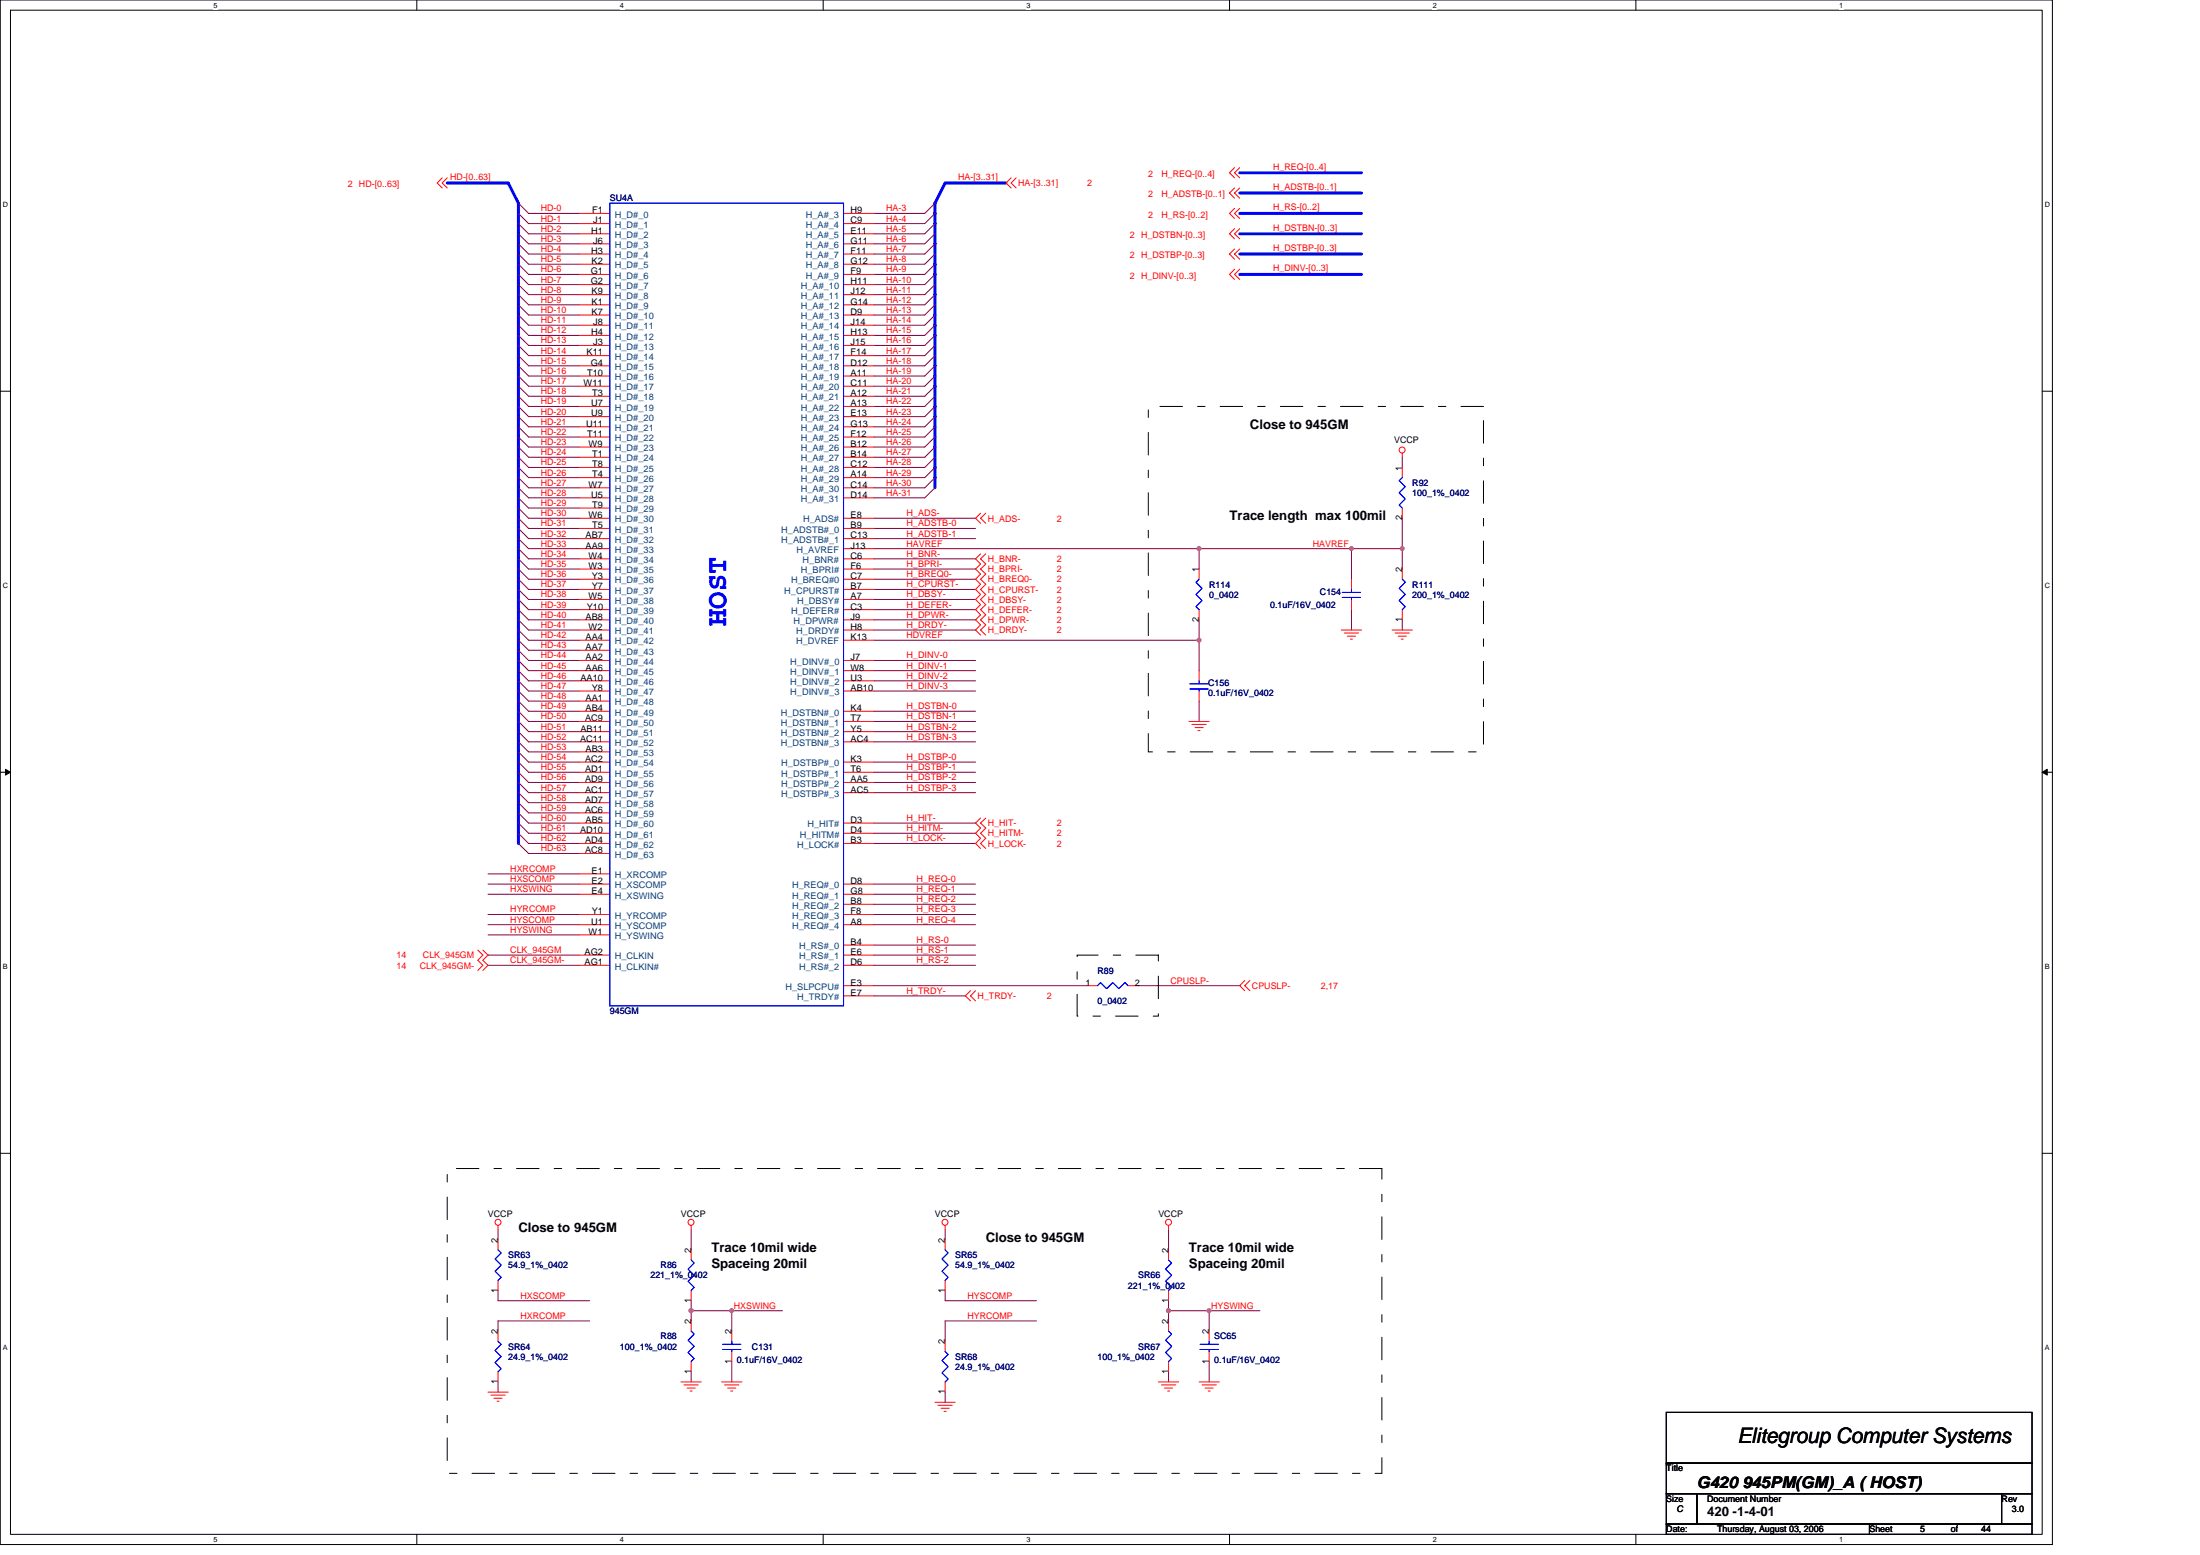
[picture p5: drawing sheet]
<svg xmlns="http://www.w3.org/2000/svg" width="297mm" height="210mm" viewBox="0 0 297 210" stroke-linecap="round" stroke-linejoin="round" font-family="sans-serif">
<path d="M0 0h277.1v208.5h-277.1zM1.4 1.4h274.3v205.7h-274.3z" fill="none" stroke="#000" stroke-width=".14"/>
<g fill="#fff">
<path d="M28.8 .1h.6v1.1h-.6z"/>
<path d="M28.8 207.3h.6v1.1h-.6z"/>
</g>
<path d="M56.3 0v1.4M56.3 207.1v1.4" fill="none" stroke="#000" stroke-width=".14"/>
<g fill="#fff">
<path d="M83.7 .1h.6v1.1h-.6z"/>
<path d="M83.7 207.3h.6v1.1h-.6z"/>
</g>
<path d="M111.1 0v1.4M111.1 207.1v1.4" fill="none" stroke="#000" stroke-width=".14"/>
<g fill="#fff">
<path d="M138.6 .1h.5v1.1h-.5z"/>
<path d="M138.6 207.3h.5v1.1h-.5z"/>
</g>
<path d="M166 0v1.4M166 207.1v1.4" fill="none" stroke="#000" stroke-width=".14"/>
<g fill="#fff">
<path d="M193.4 .1h.6v1.1h-.6z"/>
<path d="M193.4 207.3h.6v1.1h-.6z"/>
</g>
<path d="M220.9 0v1.4M220.9 207.1v1.4" fill="none" stroke="#000" stroke-width=".14"/>
<g fill="#fff">
<path d="M248.3 .1h.6v1.1h-.6z"/>
<path d="M248.3 207.3h.6v1.1h-.6z"/>
<path d="M.4 27.1h.7v1.1h-.7z"/>
<path d="M276.1 27.1h.7v1.1h-.7z"/>
<path d="M.4 78.5h.7v1.1h-.7z"/>
<path d="M276.1 78.5h.7v1.1h-.7z"/>
</g>
<path d="M0 52.8h1.4M275.7 52.8h1.4" fill="none" stroke="#000" stroke-width=".14"/>
<g fill="#fff">
<path d="M.4 130h.7v1.1h-.7z"/>
<path d="M276.1 130h.7v1.1h-.7z"/>
</g>
<path d="M0 104.2h1.4M275.7 104.2h1.4" fill="none" stroke="#000" stroke-width=".14"/>
<path d="M.7 103.8l.7 .4-.7 .4zM275.7 104.2l.7-.4v.8z" fill="#000" stroke="#000" stroke-width=".14"/>
<g fill="#fff">
<path d="M.4 181.4h.7v1.1h-.7z"/>
<path d="M276.1 181.4h.7v1.1h-.7z"/>
</g>
<path d="M0 155.7h1.4M275.7 155.7h1.4M225 190.6h49.4v6.9h-49.4zM225 197.5h49.4v4.1h-49.4zM225 205.7h27.4v1.4h-27.4zM225 201.6h4.1v4.1h-4.1zM229.1 201.6h41.2v4.1h-41.2zM252.4 205.7h22v1.4h-22zM270.3 201.6h4.1v4.1h-4.1z" fill="none" stroke="#000" stroke-width=".14"/>
<g fill="none" stroke="#800040" stroke-width=".14">
<path d="M70 32.9l1.4 1.4h6.8M70 27.4l1.4 1.4h6.8M70 39.8l1.4 1.3h6.8M70 34.3l1.4 1.4h6.8M70 35.7l1.4 1.3h6.8M70 30.2l1.4 1.4h6.8M70 28.8l1.4 1.4h6.8M70 38.4l1.4 1.4h6.8M70 31.6l1.4 1.3h6.8M70 37l1.4 1.4h6.8M126.2 32.9l-1.3 1.4h-6.9M126.2 27.4l-1.3 1.4h-6.9"/>
<path d="M126.2 39.8l-1.3 1.3h-6.9M126.2 34.3l-1.3 1.4h-6.9M126.2 35.7l-1.3 1.3h-6.9M126.2 30.2l-1.3 1.4h-6.9M126.2 28.8l-1.3 1.4h-6.9M126.2 38.4l-1.3 1.4h-6.9M126.2 31.6l-1.3 1.3h-6.9M126.2 37l-1.3 1.4h-6.9M70 48l1.4 1.4h6.8M70 41.1l1.4 1.4h6.8M70 57.6l1.4 1.4h6.8M70 53.5l1.4 1.4h6.8"/>
<path d="M70 59l1.4 1.3h6.8M70 52.1l1.4 1.4h6.8M70 46.6l1.4 1.4h6.8M70 54.9l1.4 1.3h6.8M70 50.8l1.4 1.3h6.8M70 43.9l1.4 1.4h6.8M70 42.5l1.4 1.4h6.8M70 45.3l1.4 1.3h6.8M70 49.4l1.4 1.4h6.8M70 56.2l1.4 1.4h6.8M126.2 48l-1.3 1.4h-6.9M126.2 41.1l-1.3 1.4h-6.9"/>
<path d="M126.2 57.6l-1.3 1.4h-6.9M126.2 53.5l-1.3 1.4h-6.9M126.2 59l-1.3 1.3h-6.9M126.2 52.1l-1.3 1.4h-6.9M126.2 46.6l-1.3 1.4h-6.9M126.2 54.9l-1.3 1.3h-6.9M126.2 50.8l-1.3 1.3h-6.9M126.2 43.9l-1.3 1.4h-6.9M126.2 42.5l-1.3 1.4h-6.9M126.2 45.3l-1.3 1.3h-6.9M126.2 49.4l-1.3 1.4h-6.9M126.2 56.2l-1.3 1.4h-6.9"/>
<path d="M70 64.5l1.4 1.3h6.8M70 78.2l1.4 1.4h6.8M70 76.8l1.4 1.4h6.8M70 60.3l1.4 1.4h6.8M70 70l1.4 1.3h6.8M70 68.6l1.4 1.4h6.8M70 63.1l1.4 1.4h6.8M70 71.3l1.4 1.4h6.8M70 75.4l1.4 1.4h6.8M70 72.7l1.4 1.4h6.8M70 74.1l1.4 1.3h6.8M70 65.8l1.4 1.4h6.8"/>
<path d="M70 61.7l1.4 1.4h6.8M70 79.6l1.4 1.3h6.8M70 67.2l1.4 1.4h6.8M118 74.1h43.9v2.7M118 79.6h13.7M118 78.2h13.7M118 71.3h13.7M118 70h13.7M118 72.7h13.7M118 76.8h13.7M118 75.4h13.7M126.2 64.5l-1.3 1.3h-6.9"/>
<path d="M126.2 60.3l-1.3 1.4h-6.9M126.2 63.1l-1.3 1.4h-6.9M126.2 65.8l-1.3 1.4h-6.9M126.2 61.7l-1.3 1.4h-6.9M161.9 74.1h27.4M182.5 74.1v4.1M189.3 61.7v1.4M189.3 70v6.8M70 89.2l1.4 1.3h6.8M70 82.3l1.4 1.4h6.8M70 91.9l1.4 1.4h6.8M70 96l1.4 1.4h6.8"/>
<path d="M70 98.8l1.4 1.3h6.8M70 94.6l1.4 1.4h6.8M70 80.9l1.4 1.4h6.8M70 87.8l1.4 1.4h6.8M70 97.4l1.4 1.4h6.8M70 90.5l1.4 1.4h6.8M70 83.7l1.4 1.3h6.8M70 85l1.4 1.4h6.8M70 86.4l1.4 1.4h6.8M70 93.3l1.4 1.3h6.8M118 90.5h13.7M118 83.7h13.7"/>
<path d="M118 93.3h13.7M118 97.4h13.7M118 80.9h13.7M118 96h13.7M118 82.3h13.7M118 89.2h13.7M118 98.8h13.7M118 91.9h13.7M118 85h13.7M118 86.4h43.9M161.9 83.7v6.8M161.9 94.6v2.8"/>
<path d="M182.5 82.3v2.7M189.3 83.7v1.3M65.9 119.3h12.3M65.9 118h12.3M70 104.2l1.4 1.4h6.8M70 111.1l1.4 1.4h6.8M70 102.9l1.4 1.3h6.8M70 109.7l1.4 1.4h6.8M70 101.5l1.4 1.4h6.8M70 112.5l1.4 1.4h6.8M70 105.6l1.4 1.4h6.8M70 107l1.4 1.4h6.8"/>
<path d="M70 108.4l1.4 1.3h6.8M70 113.9l1.4 1.3h6.8M70 100.1l1.4 1.4h6.8M118 119.3h13.7M118 100.1h13.7M118 105.6h13.7M118 112.5h13.7M118 104.2h13.7M118 111.1h13.7M118 102.9h13.7M118 113.9h13.7M118 107h13.7"/>
<path d="M65.9 128.9h12.3M65.9 123.4h12.3M65.9 120.7h12.3M65.9 124.8h12.3M65.9 130.3h12.3M65.9 126.2h12.3M118 133.1h28.8M118 128.9h13.7M118 122.1h13.7M118 123.4h13.7M118 120.7h13.7M118 124.8h13.7"/>
<path d="M118 127.6h13.7M118 130.3h13.7M118 134.4h12.3M153.7 133.1h13.7M67.2 166v1.3M67.2 174.2v1.4h12.4M79.6 178.3h-12.4v1.4M93.3 166v2.7M93.3 175.6v2.7M93.3 176.9h12.4M98.8 176.9v2.8M127.6 174.2v1.4h12.4"/>
<path d="M127.6 166v1.3M140 178.3h-12.4v2.8M157.8 166v2.7M157.8 175.6v2.7M157.8 176.9h12.3M163.3 176.9v2.8M67.2 186.5v1.4M93.3 185.2v1.3M98.8 183.8v2.7M127.6 187.9v1.4M157.8 185.2v1.3M163.3 183.8v2.7"/>
</g>
<g fill="#f0f" stroke="#f0f" stroke-width=".14">
<circle cx="189.3" cy="74" r=".27"/>
<circle cx="93.3" cy="176.9" r=".27"/>
<circle cx="157.8" cy="176.9" r=".27"/>
<circle cx="182.5" cy="74" r=".27"/>
<circle cx="163.2" cy="176.9" r=".27"/>
<circle cx="98.8" cy="176.9" r=".27"/>
<circle cx="161.9" cy="74" r=".27"/>
<circle cx="161.9" cy="86.4" r=".27"/>
</g>
<path d="M60.4 24.7h8.2l1.4 2.7v86.5M135.8 24.7h-8.2l-1.4 2.7v38.4M167.4 23.3h16.4M167.4 26.1h16.4M167.4 28.8h16.4M167.4 31.6h16.4M167.4 34.3h16.4M167.4 37h16.4" fill="none" stroke="#00f" stroke-width=".4"/>
<g fill="none" stroke="#f00" stroke-width=".14">
<path d="M59.7 24l-.7 .7 .7 .7M60.4 24l-.7 .7 .7 .7M78.2 28.8h4.1M78.2 30.2h4.1M78.2 31.6h4.1M78.2 32.9h4.1M78.2 34.3h4.1M78.2 35.7h4.1M78.2 37h4.1M78.2 38.4h4.1M78.2 39.8h4.1M113.9 28.8h4.1"/>
<path d="M113.9 30.2h4.1M113.9 31.6h4.1M113.9 32.9h4.1M113.9 34.3h4.1M113.9 35.7h4.1M113.9 37h4.1M113.9 38.4h4.1M113.9 39.8h4.1M136.5 24l-.7 .7 .7 .7M137.2 24l-.7 .7 .7 .7M166.7 22.6l-.7 .7 .7 .7M166.7 25.4l-.7 .7 .7 .7"/>
<path d="M166.7 28.1l-.7 .7 .7 .7M166.7 30.9l-.7 .7 .7 .6M166.7 33.6l-.7 .7 .7 .7M166.7 36.3l-.7 .7 .7 .7M167.4 22.6l-.7 .7 .7 .7M167.4 25.4l-.7 .7 .7 .7M167.4 28.1l-.7 .7 .7 .7M167.4 30.9l-.7 .7 .7 .6M167.4 33.6l-.7 .7 .7 .7M167.4 36.3l-.7 .7 .7 .7M78.2 41.1h4.1M78.2 42.5h4.1"/>
<path d="M78.2 43.9h4.1M78.2 45.3h4.1M78.2 46.6h4.1M78.2 48h4.1M78.2 49.4h4.1M78.2 50.8h4.1M78.2 52.1h4.1M78.2 53.5h4.1M78.2 54.9h4.1M78.2 56.2h4.1M78.2 57.6h4.1M78.2 59h4.1"/>
<path d="M113.9 41.1h4.1M113.9 42.5h4.1M113.9 43.9h4.1M113.9 45.3h4.1M113.9 46.6h4.1M113.9 48h4.1M113.9 49.4h4.1M113.9 50.8h4.1M113.9 52.1h4.1M113.9 53.5h4.1M113.9 54.9h4.1M113.9 56.2h4.1"/>
<path d="M113.9 57.6h4.1M113.9 59h4.1M78.2 60.3h4.1M78.2 61.7h4.1M78.2 63.1h4.1M78.2 64.5h4.1M78.2 65.8h4.1M78.2 67.2h4.1M78.2 70h4.1M78.2 71.3h4.1M78.2 72.7h4.1M78.2 74.1h4.1"/>
<path d="M78.2 75.4h4.1M78.2 76.8h4.1M78.2 78.2h4.1M78.2 79.6h4.1M78.2 68.6h4.1M113.9 60.3h4.1M113.9 61.7h4.1M113.9 63.1h4.1M113.9 64.5h4.1M113.9 65.8h4.1M113.9 67.2h4.1M113.9 70h4.1"/>
<path d="M113.9 71.3h4.1M113.9 72.7h4.1M113.9 74.1h4.1M113.9 75.4h4.1M113.9 76.8h4.1M113.9 78.2h4.1M113.9 79.6h4.1M132.4 69.3l-.7 .7 .7 .6M132.4 74.8l-.7 .6 .7 .7-.7 .7 .7 .7-.7 .7 .7 .7-.7 .7 .7 .6-.7 .7 .7 .7-.7 .7 .7 .7-.7 .7 .7 .6-.7 .7 .7 .7M133.1 69.3l-.7 .7 .7 .6M133.1 74.8l-.7 .6 .7 .7-.7 .7 .7 .7-.7 .7 .7 .7-.7 .7 .7 .6-.7 .7 .7 .7-.7 .7 .7 .7-.7 .7 .7 .6-.7 .7 .7 .7M161.9 76.8v1.4"/>
<path d="M182.5 78.2v1.4M189.3 61.2v.5M189.3 63.1v1.4M189.3 68.6v1.4M189.3 76.8v1.4M78.2 85h4.1M78.2 97.4h4.1M78.2 80.9h4.1M78.2 82.3h4.1M78.2 83.7h4.1M78.2 86.4h4.1M78.2 87.8h4.1"/>
<path d="M78.2 89.2h4.1M78.2 90.5h4.1M78.2 91.9h4.1M78.2 93.3h4.1M78.2 94.6h4.1M78.2 96h4.1M78.2 98.8h4.1M113.9 85h4.1M113.9 97.4h4.1M113.9 80.9h4.1M113.9 82.3h4.1M113.9 83.7h4.1"/>
<path d="M113.9 86.4h4.1M113.9 89.2h4.1M113.9 90.5h4.1M113.9 91.9h4.1M113.9 93.3h4.1M113.9 96h4.1M113.9 98.8h4.1M160.5 97.4h2.8M160.9 97.8h2M161.4 98.2h1.1M161.8 98.6h.2M161.9 82.3v1.4"/>
<path d="M161.9 90.5v1.4M161.9 93.3v1.3M181.1 85h2.7M181.5 85.4h1.9M181.9 85.9h1.1M182.3 86.3h.3M182.5 80.9v1.4M188 85h2.7M188.4 85.4h1.9M188.8 85.9h1.1M189.2 86.3h.3M189.3 82.3v1.4"/>
<path d="M78.2 118h4.1M78.2 119.3h4.1M78.2 100.1h4.1M78.2 101.5h4.1M78.2 102.9h4.1M78.2 104.2h4.1M78.2 105.6h4.1M78.2 107h4.1M78.2 108.4h4.1M78.2 109.7h4.1M78.2 111.1h4.1M78.2 112.5h4.1"/>
<path d="M78.2 113.9h4.1M78.2 115.2h4.1M113.9 119.3h4.1M113.9 100.1h4.1M113.9 102.9h4.1M113.9 104.2h4.1M113.9 105.6h4.1M113.9 107h4.1M113.9 111.1h4.1M113.9 112.5h4.1M113.9 113.9h4.1M132.4 110.4l-.7 .7 .7 .7-.7 .7 .7 .7-.7 .7 .7 .6"/>
<path d="M133.1 110.4l-.7 .7 .7 .7-.7 .7 .7 .7-.7 .7 .7 .6M64.5 128.2l.7 .7-.7 .7 .7 .7-.7 .7M65.2 128.2l.7 .7-.7 .7 .7 .7-.7 .7M78.2 130.3h4.1M78.2 128.9h4.1M78.2 120.7h4.1M78.2 123.4h4.1M78.2 124.8h4.1M78.2 126.2h4.1M113.9 130.3h4.1M113.9 128.9h4.1M113.9 120.7h4.1"/>
<path d="M113.9 123.4h4.1M113.9 124.8h4.1M113.9 122.1h4.1M113.9 127.6h4.1M113.9 133.1h4.1M113.9 134.4h4.1M131 133.7l-.7 .7 .7 .7M131.7 133.7l-.7 .7 .7 .7M146.8 133.1h1.4M152.3 133.1h1.4M168.1 132.4l-.7 .7 .7 .6M168.8 132.4l-.7 .7 .7 .6"/>
<path d="M67.2 165.4v.6M67.2 167.3v1.4M67.2 172.8v1.4M67.2 179.7v1.4M93.3 165.4v.6M93.3 168.7v1.4M93.3 174.2v1.4M93.3 178.3v1.4M98.8 179.7v1.4M127.6 165.4v.6M127.6 167.3v1.4M127.6 172.8v1.4"/>
<path d="M157.8 165.4v.6M157.8 168.7v1.4M157.8 174.2v1.4M157.8 178.3v1.4M163.3 179.7v1.4M65.9 187.9h2.7M66.3 188.3h1.9M66.7 188.7h1.1M67.1 189.1h.3M67.2 185.2v1.3M91.9 186.5h2.8M92.3 186.9h2"/>
<path d="M92.8 187.4h1.1M93.2 187.8h.2M93.3 183.8v1.4M97.4 186.5h2.8M97.8 186.9h2M98.3 187.4h1.1M98.7 187.8h.2M98.8 182.4v1.4M126.2 189.3h2.8M126.6 189.7h2M127.1 190.1h1.1M127.5 190.5h.2"/>
<path d="M127.6 181.1v1.3M127.6 186.5v1.4M156.4 186.5h2.7M156.8 186.9h1.9M157.2 187.4h1.1M157.6 187.8h.3M157.8 183.8v1.4M161.9 186.5h2.7M162.3 186.9h1.9M162.7 187.4h1.1M163.1 187.8h.3M163.3 182.4v1.4"/>
<circle cx="189.3" cy="60.7" r=".4"/>
<circle cx="67.2" cy="165" r=".4"/>
<circle cx="93.3" cy="165" r=".4"/>
<circle cx="127.6" cy="165" r=".4"/>
<circle cx="157.8" cy="165" r=".4"/>
</g>
<path d="M155 54.9h45.3v46.6h-45.3zM145.4 128.9h11v8.3h-11zM60.4 157.7h126.2v41.2h-126.2z" fill="none" stroke="#000" stroke-width=".14" stroke-dasharray="3 2 1 2"/>
<g fill="none" stroke="#00f" stroke-width=".14">
<path d="M82.3 27.4h31.6v108.4h-31.6zM161.9 78.2l-.4 .4 .8 .8-.8 .8 .8 .9-.8 .8 .4 .4M181.2 80h2.5M182.5 79.6v.4M189.3 64.5l-.4 .4 .8 .8-.8 .8 .8 .9-.8 .8 .4 .4M189.3 78.2l.4 .4-.8 .8 .8 .8-.8 .9 .8 .8-.4 .4M160.7 92.3h2.4M160.7 93h2.4M161.9 91.9v.4M161.9 93v.3M181.2 80.6h2.5M182.5 80.6v.3"/>
<path d="M148.2 133.1l.4-.5 .8 .9 .8-.9 .9 .9 .8-.9 .4 .5M67.2 168.7l.5 .4-.9 .8 .9 .9-.9 .8 .9 .8-.5 .4M93.3 170.1l.4 .4-.8 .8 .8 .8-.8 .9 .8 .8-.4 .4M93.3 179.7l.4 .4-.8 .8 .8 .8-.8 .9 .8 .8-.4 .4M127.6 168.7l.4 .4-.8 .8 .8 .9-.8 .8 .8 .8-.4 .4M157.8 170.1l.4 .4-.8 .8 .8 .8-.8 .9 .8 .8-.4 .4M157.8 179.7l.4 .4-.8 .8 .8 .8-.8 .9 .8 .8-.4 .4M67.2 181.1l.5 .4-.9 .8 .9 .8-.9 .8 .9 .9-.5 .4M97.6 181.5h2.4M97.6 182.2h2.4M98.8 181.1v.4M98.8 182.2v.2"/>
<path d="M127.6 182.4l.4 .4-.8 .9 .8 .8-.8 .8 .8 .8-.4 .4M162 181.5h2.5M162 182.2h2.5M163.3 181.1v.4M163.3 182.2v.2"/>
</g>
<text font-size="4" fill="#00f" x="98" y="84.5" transform="rotate(-90 98 84.5)">HOST</text>
<text font-size="2.9" x="234.6" y="194.7">Elitegroup Computer Systems</text>
<text font-size="2.2" x="229.1" y="200.9">G420 945PM(GM)_A ( HOST)</text>
<g font-size="1.8">
<text x="168.8" y="57.9">Close to 945GM</text>
<text x="166" y="70.2">Trace length max 100mil</text>
<text x="70" y="166.2">Close to 945GM</text>
<text x="133.1" y="167.6">Close to 945GM</text>
<text x="96.1" y="169">Trace 10mil wide</text>
<text x="96.1" y="171.1">Spaceing 20mil</text>
<text x="160.5" y="169">Trace 10mil wide</text>
<text x="160.5" y="171.1">Spaceing 20mil</text>
<text x="230.5" y="204.7">420 -1-4-01</text>
</g>
<g font-size="1.2" fill="#f00">
<text x="155" y="23.9">2</text>
<text x="156.8" y="23.9">H_REQ-[0..4]</text>
<text x="171.9" y="22.9">H_REQ-[0..4]</text>
<text x="46.9" y="25.3">2 HD-[0..63]</text>
<text x="60.8" y="24.3">HD-[0..63]</text>
<text x="73" y="28.5">HD-0</text>
<text x="73" y="29.9">HD-1</text>
<text x="119.7" y="28.5">HA-3</text>
<text x="119.7" y="29.9">HA-4</text>
<text x="129.4" y="24.3">HA-[3..31]</text>
<text x="137.5" y="25.1">HA-[3..31]</text>
<text x="146.8" y="25.1">2</text>
<text x="155" y="26.6">2</text>
<text x="155" y="29.4">2</text>
<text x="156.8" y="26.6">H_ADSTB-[0..1]</text>
<text x="156.8" y="29.4">H_RS-[0..2]</text>
<text x="171.9" y="25.7">H_ADSTB-[0..1]</text>
<text x="171.9" y="28.4">H_RS-[0..2]</text>
<text x="73" y="31.3">HD-2</text>
<text x="73" y="32.6">HD-3</text>
<text x="73" y="34">HD-4</text>
<text x="73" y="35.4">HD-5</text>
<text x="119.7" y="34">HA-7</text>
<text x="119.7" y="35.4">HA-8</text>
<text x="119.7" y="31.3">HA-5</text>
<text x="119.7" y="32.6">HA-6</text>
<text x="152.6" y="32.1">2 H_DSTBN-[0..3]</text>
<text x="152.6" y="34.9">2 H_DSTBP-[0..3]</text>
<text x="171.9" y="31.2">H_DSTBN-[0..3]</text>
<text x="171.9" y="33.9">H_DSTBP-[0..3]</text>
<text x="73" y="36.8">HD-6</text>
<text x="73" y="38.1">HD-7</text>
<text x="73" y="39.5">HD-8</text>
<text x="73" y="40.9">HD-9</text>
<text x="119.7" y="40.9">HA-12</text>
<text x="119.7" y="36.8">HA-9</text>
<text x="119.7" y="39.5">HA-11</text>
<text x="119.7" y="38.1">HA-10</text>
<text x="152.6" y="37.6">2 H_DINV-[0..3]</text>
<text x="171.9" y="36.6">H_DINV-[0..3]</text>
<text x="73" y="42.2">HD-10</text>
<text x="73" y="43.6">HD-11</text>
<text x="73" y="45">HD-12</text>
<text x="73" y="46.4">HD-13</text>
<text x="73" y="47.7">HD-14</text>
<text x="119.7" y="42.2">HA-13</text>
<text x="119.7" y="47.7">HA-17</text>
<text x="119.7" y="45">HA-15</text>
<text x="119.7" y="43.6">HA-14</text>
<text x="119.7" y="46.4">HA-16</text>
<text x="73" y="49.1">HD-15</text>
<text x="73" y="50.5">HD-16</text>
<text x="73" y="51.9">HD-17</text>
<text x="73" y="53.2">HD-18</text>
<text x="119.7" y="49.1">HA-18</text>
<text x="119.7" y="53.2">HA-21</text>
<text x="119.7" y="51.9">HA-20</text>
<text x="119.7" y="50.5">HA-19</text>
<text x="73" y="54.6">HD-19</text>
<text x="73" y="56">HD-20</text>
<text x="73" y="57.3">HD-21</text>
<text x="73" y="58.7">HD-22</text>
<text x="119.7" y="58.7">HA-25</text>
<text x="119.7" y="54.6">HA-22</text>
<text x="119.7" y="56">HA-23</text>
<text x="119.7" y="57.3">HA-24</text>
<text x="73" y="60.1">HD-23</text>
<text x="73" y="61.4">HD-24</text>
<text x="73" y="62.8">HD-25</text>
<text x="73" y="64.2">HD-26</text>
<text x="73" y="65.6">HD-27</text>
<text x="119.7" y="65.6">HA-30</text>
<text x="119.7" y="61.4">HA-27</text>
<text x="119.7" y="64.2">HA-29</text>
<text x="119.7" y="60.1">HA-26</text>
<text x="119.7" y="62.8">HA-28</text>
<text x="73" y="66.9">HD-28</text>
<text x="73" y="68.3">HD-29</text>
<text x="73" y="69.7">HD-30</text>
<text x="73" y="71.1">HD-31</text>
<text x="119.7" y="66.9">HA-31</text>
<text x="122.4" y="71.1">H_ADSTB-0</text>
<text x="122.4" y="69.7">H_ADS-</text>
<text x="133.4" y="70.4">H_ADS-</text>
<text x="142.7" y="70.4">2</text>
<text x="73" y="75.2">HD-34</text>
<text x="73" y="76.5">HD-35</text>
<text x="73" y="77.9">HD-36</text>
<text x="73" y="72.4">HD-32</text>
<text x="73" y="73.8">HD-33</text>
<text x="122.4" y="77.9">H_BREQ0-</text>
<text x="122.4" y="72.4">H_ADSTB-1</text>
<text x="122.4" y="76.5">H_BPRI-</text>
<text x="122.4" y="75.2">H_BNR-</text>
<text x="122.4" y="73.8">HAVREF</text>
<text x="133.4" y="75.9">H_BNR-</text>
<text x="133.4" y="77.3">H_BPRI-</text>
<text x="142.7" y="75.9">2</text>
<text x="142.7" y="77.3">2</text>
<text x="177.2" y="73.8">HAVREF</text>
<text x="73" y="79.3">HD-37</text>
<text x="73" y="80.6">HD-38</text>
<text x="73" y="82">HD-39</text>
<text x="73" y="83.4">HD-40</text>
<text x="122.4" y="79.3">H_CPURST-</text>
<text x="122.4" y="83.4">H_DPWR-</text>
<text x="122.4" y="80.6">H_DBSY-</text>
<text x="122.4" y="82">H_DEFER-</text>
<text x="133.4" y="78.6">H_BREQ0-</text>
<text x="133.4" y="80">H_CPURST-</text>
<text x="133.4" y="82.7">H_DEFER-</text>
<text x="133.4" y="81.4">H_DBSY-</text>
<text x="142.7" y="80">2</text>
<text x="142.7" y="78.6">2</text>
<text x="142.7" y="82.7">2</text>
<text x="142.7" y="81.4">2</text>
<text x="73" y="84.8">HD-41</text>
<text x="73" y="86.1">HD-42</text>
<text x="73" y="87.5">HD-43</text>
<text x="73" y="88.9">HD-44</text>
<text x="122.4" y="88.9">H_DINV-0</text>
<text x="122.4" y="84.8">H_DRDY-</text>
<text x="122.4" y="86.1">HDVREF</text>
<text x="133.4" y="84.1">H_DPWR-</text>
<text x="133.4" y="85.5">H_DRDY-</text>
<text x="142.7" y="85.5">2</text>
<text x="142.7" y="84.1">2</text>
<text x="73" y="90.3">HD-45</text>
<text x="73" y="91.6">HD-46</text>
<text x="73" y="93">HD-47</text>
<text x="73" y="94.4">HD-48</text>
<text x="73" y="95.7">HD-49</text>
<text x="122.4" y="90.3">H_DINV-1</text>
<text x="122.4" y="93">H_DINV-3</text>
<text x="122.4" y="95.7">H_DSTBN-0</text>
<text x="122.4" y="91.6">H_DINV-2</text>
<text x="73" y="97.1">HD-50</text>
<text x="73" y="98.5">HD-51</text>
<text x="73" y="99.9">HD-52</text>
<text x="73" y="101.2">HD-53</text>
<text x="122.4" y="97.1">H_DSTBN-1</text>
<text x="122.4" y="99.9">H_DSTBN-3</text>
<text x="122.4" y="98.5">H_DSTBN-2</text>
<text x="73" y="105.3">HD-56</text>
<text x="73" y="106.7">HD-57</text>
<text x="73" y="102.6">HD-54</text>
<text x="73" y="104">HD-55</text>
<text x="122.4" y="105.3">H_DSTBP-2</text>
<text x="122.4" y="104">H_DSTBP-1</text>
<text x="122.4" y="102.6">H_DSTBP-0</text>
<text x="122.4" y="106.7">H_DSTBP-3</text>
<text x="73" y="108.1">HD-58</text>
<text x="73" y="109.5">HD-59</text>
<text x="73" y="110.8">HD-60</text>
<text x="73" y="112.2">HD-61</text>
<text x="73" y="113.6">HD-62</text>
<text x="122.4" y="112.2">H_HITM-</text>
<text x="122.4" y="110.8">H_HIT-</text>
<text x="122.4" y="113.6">H_LOCK-</text>
<text x="133.4" y="112.9">H_HITM-</text>
<text x="133.4" y="111.5">H_HIT-</text>
<text x="142.7" y="112.9">2</text>
<text x="142.7" y="111.5">2</text>
<text x="68.9" y="117.7">HXRCOMP</text>
<text x="68.9" y="119.1">HXSCOMP</text>
<text x="73" y="114.9">HD-63</text>
<text x="123.8" y="119.1">H_REQ-0</text>
<text x="133.4" y="114.3">H_LOCK-</text>
<text x="142.7" y="114.3">2</text>
<text x="68.9" y="120.4">HXSWING</text>
<text x="68.9" y="124.5">HYSCOMP</text>
<text x="68.9" y="123.2">HYRCOMP</text>
<text x="68.9" y="125.9">HYSWING</text>
<text x="123.8" y="121.8">H_REQ-2</text>
<text x="123.8" y="123.2">H_REQ-3</text>
<text x="123.8" y="120.4">H_REQ-1</text>
<text x="123.8" y="124.5">H_REQ-4</text>
<text x="53.5" y="130.7">14</text>
<text x="53.5" y="129.4">14</text>
<text x="56.7" y="130.7">CLK_945GM-</text>
<text x="57.1" y="129.4">CLK_945GM</text>
<text x="68.9" y="130">CLK_945GM-</text>
<text x="68.9" y="128.7">CLK_945GM</text>
<text x="123.8" y="128.7">H_RS-1</text>
<text x="123.8" y="127.3">H_RS-0</text>
<text x="123.8" y="130">H_RS-2</text>
<text x="122.4" y="134.2">H_TRDY-</text>
<text x="132" y="134.9">H_TRDY-</text>
<text x="141.3" y="134.9">2</text>
<text x="158" y="132.8">CPUSLP-</text>
<text x="169" y="133.5">CPUSLP-</text>
<text x="178.3" y="133.5">2,17</text>
<text x="70.3" y="175.3">HXSCOMP</text>
<text x="70.3" y="178">HXRCOMP</text>
<text x="99.1" y="176.7">HXSWING</text>
<text x="130.6" y="178">HYRCOMP</text>
<text x="130.6" y="175.3">HYSCOMP</text>
<text x="163.5" y="176.7">HYSWING</text>
</g>
<g font-size="1.2">
<text x="80" y="28.8">F1</text>
<text x="114.8" y="28.8">H9</text>
<text x="79.8" y="31.5">H1</text>
<text x="79.8" y="34.3">H3</text>
<text x="79.9" y="35.6">K2</text>
<text x="80.1" y="30.2">J1</text>
<text x="80.1" y="32.9">J6</text>
<text x="114.8" y="30.2">C9</text>
<text x="114.8" y="31.5">E11</text>
<text x="114.8" y="32.9">G11</text>
<text x="114.8" y="34.3">F11</text>
<text x="114.8" y="35.6">G12</text>
<text x="79.8" y="37">G1</text>
<text x="79.8" y="38.4">G2</text>
<text x="79.9" y="39.8">K9</text>
<text x="79.9" y="41.1">K1</text>
<text x="114.8" y="37">F9</text>
<text x="114.8" y="38.4">H11</text>
<text x="114.8" y="39.8">J12</text>
<text x="114.8" y="41.1">G14</text>
<text x="79.2" y="48">K11</text>
<text x="79.8" y="45.3">H4</text>
<text x="79.9" y="42.5">K7</text>
<text x="80.1" y="43.9">J8</text>
<text x="80.1" y="46.6">J3</text>
<text x="114.8" y="42.5">D9</text>
<text x="114.8" y="43.9">J14</text>
<text x="114.8" y="45.3">H13</text>
<text x="114.8" y="46.6">J15</text>
<text x="114.8" y="48">F14</text>
<text x="78.8" y="52.1">W11</text>
<text x="79.3" y="50.7">T10</text>
<text x="79.8" y="49.4">G4</text>
<text x="79.9" y="53.5">T3</text>
<text x="114.8" y="49.4">D12</text>
<text x="114.8" y="50.7">A11</text>
<text x="114.8" y="52.1">C11</text>
<text x="114.8" y="53.5">A12</text>
<text x="79.1" y="57.6">U11</text>
<text x="79.3" y="59">T11</text>
<text x="79.8" y="54.8">U7</text>
<text x="79.8" y="56.2">U9</text>
<text x="114.8" y="54.8">A13</text>
<text x="114.8" y="56.2">E13</text>
<text x="114.8" y="57.6">G13</text>
<text x="114.8" y="59">F12</text>
<text x="188.2" y="59.8">VCCP</text>
<text x="79.5" y="60.3">W9</text>
<text x="79.5" y="65.8">W7</text>
<text x="79.9" y="61.7">T1</text>
<text x="79.9" y="63.1">T8</text>
<text x="79.9" y="64.5">T4</text>
<text x="114.8" y="60.3">B12</text>
<text x="114.8" y="61.7">B14</text>
<text x="114.8" y="63.1">C12</text>
<text x="114.8" y="64.5">A14</text>
<text x="114.8" y="65.8">C14</text>
<text x="189.3" y="63.5" transform="rotate(-90 189.3 63.5)">1</text>
<text x="79.5" y="69.9">W6</text>
<text x="79.8" y="67.2">U5</text>
<text x="79.9" y="68.6">T9</text>
<text x="79.9" y="71.3">T5</text>
<text x="114.8" y="69.9">E8</text>
<text x="114.8" y="67.2">D14</text>
<text x="114.8" y="71.3">B9</text>
<text x="189.3" y="70.2" transform="rotate(-90 189.3 70.2)">2</text>
<text x="79.1" y="72.7">AB7</text>
<text x="79.1" y="74">AA9</text>
<text x="79.5" y="75.4">W4</text>
<text x="79.5" y="76.8">W3</text>
<text x="114.8" y="72.7">C13</text>
<text x="114.8" y="76.8">F6</text>
<text x="114.8" y="74">J13</text>
<text x="114.8" y="75.4">C6</text>
<text x="161.9" y="77.2" transform="rotate(-90 161.9 77.2)">1</text>
<text x="189.3" y="77.2" transform="rotate(-90 189.3 77.2)">2</text>
<text x="79.1" y="83.7">AB8</text>
<text x="79.2" y="82.3">Y10</text>
<text x="79.5" y="80.9">W5</text>
<text x="79.9" y="78.2">Y3</text>
<text x="79.9" y="79.5">Y7</text>
<text x="114.8" y="79.5">B7</text>
<text x="114.8" y="78.2">C7</text>
<text x="114.8" y="82.3">C3</text>
<text x="114.8" y="80.9">A7</text>
<text x="114.8" y="83.7">J9</text>
<text x="161.9" y="83.9" transform="rotate(-90 161.9 83.9)">2</text>
<text x="189.3" y="83.9" transform="rotate(-90 189.3 83.9)">1</text>
<text x="79.1" y="86.4">AA4</text>
<text x="79.1" y="87.8">AA7</text>
<text x="79.1" y="89.1">AA2</text>
<text x="79.5" y="85">W2</text>
<text x="114.8" y="85">H8</text>
<text x="114.8" y="86.4">K13</text>
<text x="114.8" y="89.1">J7</text>
<text x="78.4" y="91.9">AA10</text>
<text x="79.1" y="90.5">AA6</text>
<text x="79.1" y="94.6">AA1</text>
<text x="79.1" y="96">AB4</text>
<text x="79.9" y="93.3">Y8</text>
<text x="114.8" y="96">K4</text>
<text x="114.8" y="90.5">W8</text>
<text x="114.8" y="91.9">U3</text>
<text x="114.8" y="93.3">AB10</text>
<text x="78.3" y="100.1">AC11</text>
<text x="78.4" y="98.7">AB11</text>
<text x="79" y="97.4">AC9</text>
<text x="79.1" y="101.5">AB3</text>
<text x="114.8" y="97.4">T7</text>
<text x="114.8" y="98.7">Y5</text>
<text x="114.8" y="100.1">AC4</text>
<text x="79" y="102.8">AC2</text>
<text x="79" y="104.2">AD1</text>
<text x="79" y="105.6">AD9</text>
<text x="79" y="107">AC1</text>
<text x="114.8" y="102.8">K3</text>
<text x="114.8" y="104.2">T6</text>
<text x="114.8" y="105.6">AA5</text>
<text x="114.8" y="107">AC5</text>
<text x="78.3" y="112.5">AD10</text>
<text x="79" y="108.3">AD7</text>
<text x="79" y="109.7">AC6</text>
<text x="79" y="113.8">AD4</text>
<text x="79.1" y="111.1">AB5</text>
<text x="114.8" y="111.1">D3</text>
<text x="114.8" y="112.5">D4</text>
<text x="114.8" y="113.8">B3</text>
<text x="79" y="115.2">AC8</text>
<text x="79.9" y="117.9">E1</text>
<text x="79.9" y="119.3">E2</text>
<text x="114.8" y="119.3">D8</text>
<text x="79.8" y="124.8">U1</text>
<text x="79.9" y="120.7">E4</text>
<text x="79.9" y="123.4">Y1</text>
<text x="114.8" y="120.7">G8</text>
<text x="114.8" y="122">B8</text>
<text x="114.8" y="123.4">F8</text>
<text x="114.8" y="124.8">A8</text>
<text x="78.9" y="130.3">AG1</text>
<text x="78.9" y="128.9">AG2</text>
<text x="79.5" y="126.2">W1</text>
<text x="114.8" y="127.6">B4</text>
<text x="114.8" y="128.9">E6</text>
<text x="114.8" y="130.3">D6</text>
<text x="114.8" y="133">E3</text>
<text x="114.8" y="134.4">E7</text>
<text x="146.6" y="133">1</text>
<text x="153.2" y="133">2</text>
<text x="65.9" y="164.3">VCCP</text>
<text x="67.2" y="167.8" transform="rotate(-90 67.2 167.8)">2</text>
<text x="91.9" y="164.3">VCCP</text>
<text x="126.2" y="164.3">VCCP</text>
<text x="127.6" y="167.8" transform="rotate(-90 127.6 167.8)">2</text>
<text x="156.4" y="164.3">VCCP</text>
<text x="93.3" y="169.1" transform="rotate(-90 93.3 169.1)">2</text>
<text x="157.8" y="169.1" transform="rotate(-90 157.8 169.1)">2</text>
<text x="67.2" y="174.5" transform="rotate(-90 67.2 174.5)">1</text>
<text x="93.3" y="178.7" transform="rotate(-90 93.3 178.7)">2</text>
<text x="93.3" y="175.9" transform="rotate(-90 93.3 175.9)">1</text>
<text x="127.6" y="174.5" transform="rotate(-90 127.6 174.5)">1</text>
<text x="157.8" y="178.7" transform="rotate(-90 157.8 178.7)">2</text>
<text x="157.8" y="175.9" transform="rotate(-90 157.8 175.9)">1</text>
<text x="67.2" y="180.1" transform="rotate(-90 67.2 180.1)">2</text>
<text x="93.3" y="185.4" transform="rotate(-90 93.3 185.4)">1</text>
<text x="98.8" y="184.1" transform="rotate(-90 98.8 184.1)">1</text>
<text x="98.8" y="180.1" transform="rotate(-90 98.8 180.1)">2</text>
<text x="127.6" y="181.5" transform="rotate(-90 127.6 181.5)">2</text>
<text x="157.8" y="185.4" transform="rotate(-90 157.8 185.4)">1</text>
<text x="163.2" y="184.1" transform="rotate(-90 163.2 184.1)">1</text>
<text x="163.2" y="180.1" transform="rotate(-90 163.2 180.1)">2</text>
<text x="67.2" y="186.8" transform="rotate(-90 67.2 186.8)">1</text>
<text x="127.6" y="188.2" transform="rotate(-90 127.6 188.2)">1</text>
<text x="225" y="198.6">Title</text>
<text x="225" y="202.8">Size</text>
<text x="230.5" y="202.8">Document Number</text>
<text x="270.3" y="202.8">Rev</text>
<text x="225" y="206.9">Date:</text>
<text x="226.4" y="204.1">C</text>
<text x="231.8" y="206.9">Thursday, August 03, 2006</text>
<text x="252.4" y="206.9">Sheet</text>
<text x="259.3" y="206.9">5</text>
<text x="263.4" y="206.9">of</text>
<text x="267.5" y="206.9">44</text>
<text x="271.6" y="204.1">3.0</text>
</g>
<g font-size="1.2" fill="#000080">
<text x="82.3" y="27.2">SU4A</text>
<text x="190.7" y="65.6">R92</text>
<text x="190.7" y="67">100_1%_0402</text>
<text x="163.3" y="79.3">R114</text>
<text x="163.3" y="80.7">0_0402</text>
<text x="171.5" y="82">0.1uF/16V_0402</text>
<text x="178.2" y="80.3">C154</text>
<text x="190.7" y="79.3">R111</text>
<text x="190.7" y="80.7">200_1%_0402</text>
<text x="163.1" y="92.6">C156</text>
<text x="163.1" y="94">0.1uF/16V_0402</text>
<text x="148.2" y="131.4">R89</text>
<text x="82.3" y="136.9">945GM</text>
<text x="148.2" y="135.6">0_0402</text>
<text x="68.6" y="169.8">SR63</text>
<text x="68.6" y="171.2">54.9_1%_0402</text>
<text x="87.8" y="172.6">221_1%_0402</text>
<text x="89.2" y="171.2">R86</text>
<text x="129" y="169.8">SR65</text>
<text x="129" y="171.2">54.9_1%_0402</text>
<text x="152.3" y="173.9">221_1%_0402</text>
<text x="153.7" y="172.6">SR66</text>
<text x="68.6" y="182.2">SR64</text>
<text x="68.6" y="183.6">24.9_1%_0402</text>
<text x="83.7" y="182.2">100_1%_0402</text>
<text x="89.2" y="180.8">R88</text>
<text x="99.5" y="184">0.1uF/16V_0402</text>
<text x="101.5" y="182.2">C131</text>
<text x="129" y="183.6">SR68</text>
<text x="129" y="184.9">24.9_1%_0402</text>
<text x="148.2" y="183.6">100_1%_0402</text>
<text x="153.7" y="182.2">SR67</text>
<text x="164" y="180.8">SC65</text>
<text x="164" y="184">0.1uF/16V_0402</text>
</g>
<g font-size="1.2" fill="#004080">
<text x="83" y="29.4">H_D#_0</text>
<text x="108.8" y="29.4">H_A#_3</text>
<text x="83" y="30.8">H_D#_1</text>
<text x="83" y="32.1">H_D#_2</text>
<text x="83" y="33.5">H_D#_3</text>
<text x="83" y="34.9">H_D#_4</text>
<text x="108.8" y="30.8">H_A#_4</text>
<text x="108.8" y="32.1">H_A#_5</text>
<text x="108.8" y="33.5">H_A#_6</text>
<text x="108.8" y="34.9">H_A#_7</text>
<text x="83" y="36.2">H_D#_5</text>
<text x="83" y="37.6">H_D#_6</text>
<text x="83" y="39">H_D#_7</text>
<text x="83" y="40.3">H_D#_8</text>
<text x="83" y="41.7">H_D#_9</text>
<text x="108.1" y="39">H_A#_10</text>
<text x="108.1" y="40.3">H_A#_11</text>
<text x="108.1" y="41.7">H_A#_12</text>
<text x="108.8" y="36.2">H_A#_8</text>
<text x="108.8" y="37.6">H_A#_9</text>
<text x="83" y="43.1">H_D#_10</text>
<text x="83" y="44.5">H_D#_11</text>
<text x="83" y="45.8">H_D#_12</text>
<text x="83" y="47.2">H_D#_13</text>
<text x="108.1" y="43.1">H_A#_13</text>
<text x="108.1" y="44.5">H_A#_14</text>
<text x="108.1" y="45.8">H_A#_15</text>
<text x="108.1" y="47.2">H_A#_16</text>
<text x="83" y="48.6">H_D#_14</text>
<text x="83" y="50">H_D#_15</text>
<text x="83" y="51.3">H_D#_16</text>
<text x="83" y="52.7">H_D#_17</text>
<text x="108.1" y="48.6">H_A#_17</text>
<text x="108.1" y="50">H_A#_18</text>
<text x="108.1" y="51.3">H_A#_19</text>
<text x="108.1" y="52.7">H_A#_20</text>
<text x="83" y="54.1">H_D#_18</text>
<text x="83" y="55.4">H_D#_19</text>
<text x="83" y="56.8">H_D#_20</text>
<text x="83" y="58.2">H_D#_21</text>
<text x="83" y="59.6">H_D#_22</text>
<text x="108.1" y="54.1">H_A#_21</text>
<text x="108.1" y="55.4">H_A#_22</text>
<text x="108.1" y="56.8">H_A#_23</text>
<text x="108.1" y="58.2">H_A#_24</text>
<text x="108.1" y="59.6">H_A#_25</text>
<text x="83" y="60.9">H_D#_23</text>
<text x="83" y="62.3">H_D#_24</text>
<text x="83" y="63.7">H_D#_25</text>
<text x="83" y="65">H_D#_26</text>
<text x="108.1" y="60.9">H_A#_26</text>
<text x="108.1" y="62.3">H_A#_27</text>
<text x="108.1" y="63.7">H_A#_28</text>
<text x="108.1" y="65">H_A#_29</text>
<text x="83" y="66.4">H_D#_27</text>
<text x="83" y="67.8">H_D#_28</text>
<text x="83" y="69.2">H_D#_29</text>
<text x="83" y="70.5">H_D#_30</text>
<text x="83" y="71.9">H_D#_31</text>
<text x="105.5" y="71.9">H_ADSTB#_0</text>
<text x="108.1" y="66.4">H_A#_30</text>
<text x="108.1" y="67.8">H_A#_31</text>
<text x="108.4" y="70.5">H_ADS#</text>
<text x="83" y="73.3">H_D#_32</text>
<text x="83" y="74.6">H_D#_33</text>
<text x="83" y="76">H_D#_34</text>
<text x="83" y="77.4">H_D#_35</text>
<text x="105.5" y="73.3">H_ADSTB#_1</text>
<text x="107.5" y="74.6">H_AVREF</text>
<text x="108.1" y="77.4">H_BPRI#</text>
<text x="108.4" y="76">H_BNR#</text>
<text x="83" y="78.8">H_D#_36</text>
<text x="83" y="80.1">H_D#_37</text>
<text x="83" y="81.5">H_D#_38</text>
<text x="83" y="82.9">H_D#_39</text>
<text x="105.9" y="80.1">H_CPURST#</text>
<text x="106.8" y="78.8">H_BREQ#0</text>
<text x="106.8" y="82.9">H_DEFER#</text>
<text x="107.6" y="81.5">H_DBSY#</text>
<text x="83" y="84.2">H_D#_40</text>
<text x="83" y="85.6">H_D#_41</text>
<text x="83" y="87">H_D#_42</text>
<text x="83" y="88.3">H_D#_43</text>
<text x="83" y="89.7">H_D#_44</text>
<text x="106.7" y="89.7">H_DINV#_0</text>
<text x="107.1" y="84.2">H_DPWR#</text>
<text x="107.5" y="87">H_DVREF</text>
<text x="107.5" y="85.6">H_DRDY#</text>
<text x="83" y="91.1">H_D#_45</text>
<text x="83" y="92.5">H_D#_46</text>
<text x="83" y="93.9">H_D#_47</text>
<text x="83" y="95.2">H_D#_48</text>
<text x="106.7" y="91.1">H_DINV#_1</text>
<text x="106.7" y="92.5">H_DINV#_2</text>
<text x="106.7" y="93.9">H_DINV#_3</text>
<text x="83" y="96.6">H_D#_49</text>
<text x="83" y="98">H_D#_50</text>
<text x="83" y="99.3">H_D#_51</text>
<text x="83" y="100.7">H_D#_52</text>
<text x="105.4" y="96.6">H_DSTBN#_0</text>
<text x="105.4" y="98">H_DSTBN#_1</text>
<text x="105.4" y="99.3">H_DSTBN#_2</text>
<text x="105.4" y="100.7">H_DSTBN#_3</text>
<text x="83" y="102.1">H_D#_53</text>
<text x="83" y="103.4">H_D#_54</text>
<text x="83" y="104.8">H_D#_55</text>
<text x="83" y="106.2">H_D#_56</text>
<text x="83" y="107.6">H_D#_57</text>
<text x="105.5" y="103.4">H_DSTBP#_0</text>
<text x="105.5" y="104.8">H_DSTBP#_1</text>
<text x="105.5" y="106.2">H_DSTBP#_2</text>
<text x="105.5" y="107.6">H_DSTBP#_3</text>
<text x="83" y="108.9">H_D#_58</text>
<text x="83" y="110.3">H_D#_59</text>
<text x="83" y="111.7">H_D#_60</text>
<text x="83" y="113.1">H_D#_61</text>
<text x="108" y="113.1">H_HITM#</text>
<text x="109" y="111.7">H_HIT#</text>
<text x="83" y="118.5">H_XRCOMP</text>
<text x="83" y="119.9">H_XSCOMP</text>
<text x="83" y="114.4">H_D#_62</text>
<text x="83" y="115.8">H_D#_63</text>
<text x="107" y="119.9">H_REQ#_0</text>
<text x="107.6" y="114.4">H_LOCK#</text>
<text x="83" y="121.3">H_XSWING</text>
<text x="83" y="124">H_YRCOMP</text>
<text x="83" y="125.4">H_YSCOMP</text>
<text x="107" y="121.3">H_REQ#_1</text>
<text x="107" y="122.6">H_REQ#_2</text>
<text x="107" y="124">H_REQ#_3</text>
<text x="107" y="125.4">H_REQ#_4</text>
<text x="83" y="130.9">H_CLKIN#</text>
<text x="83" y="129.5">H_CLKIN</text>
<text x="83" y="126.8">H_YSWING</text>
<text x="107.9" y="128.1">H_RS#_0</text>
<text x="107.9" y="129.5">H_RS#_1</text>
<text x="107.9" y="130.9">H_RS#_2</text>
<text x="106" y="133.6">H_SLPCPU#</text>
<text x="107.6" y="135">H_TRDY#</text>
</g>
<g font-size="1">
<text x="28.8" y="1">5</text>
<text x="83.7" y="1">4</text>
<text x="138.6" y="1">3</text>
<text x="193.4" y="1">2</text>
<text x="248.3" y="1">1</text>
<text x=".4" y="28">D</text>
<text x="276.1" y="28">D</text>
<text x=".4" y="79.4">C</text>
<text x="276.1" y="79.4">C</text>
<text x=".4" y="130.9">B</text>
<text x="276.1" y="130.9">B</text>
<text x=".4" y="182.3">A</text>
<text x="276.1" y="182.3">A</text>
<text x="28.8" y="208.2">5</text>
<text x="83.7" y="208.2">4</text>
<text x="138.6" y="208.2">3</text>
<text x="193.4" y="208.2">2</text>
<text x="248.3" y="208.2">1</text>
</g>
</svg>
